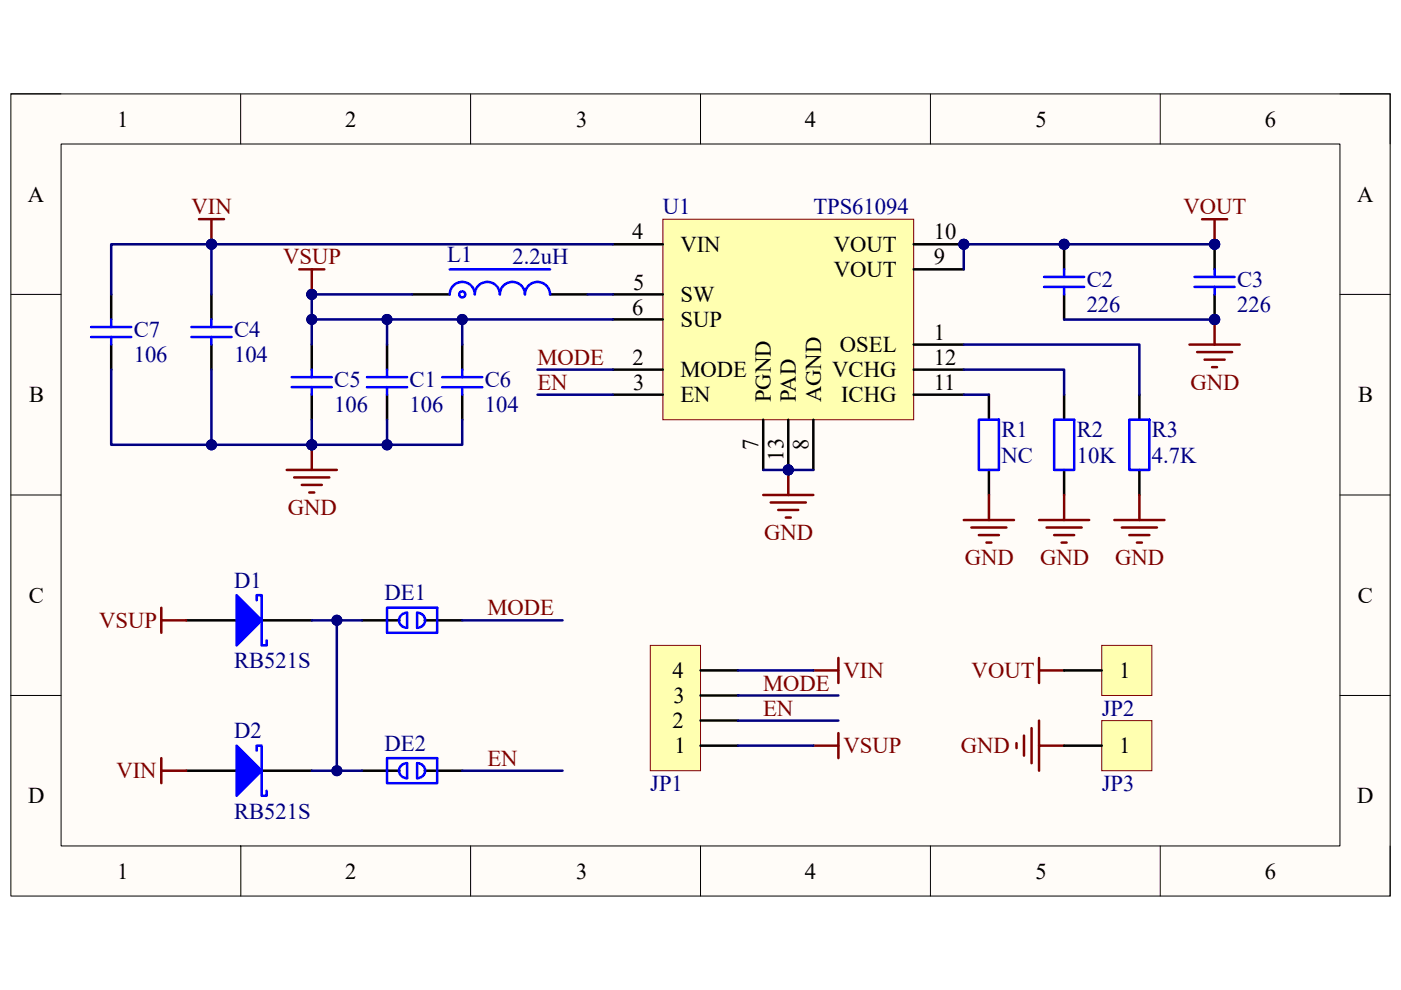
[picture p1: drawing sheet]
<svg xmlns="http://www.w3.org/2000/svg" width="297mm" height="210mm" viewBox="0 0 297 210" stroke-linecap="round" stroke-linejoin="round" font-family="sans-serif">
<path d="M2.3 19.9h292.4v170.2h-292.4z" fill="#fffcf8"/>
<path d="M2.3 19.9h292.4v170.2h-292.4z" fill="none" stroke="#000" stroke-width=".21"/>
<path d="M13 30.5h271.1v148.9h-271.1z" fill="#fffcf8"/>
<g fill="none" stroke="#000" stroke-width=".21">
<path d="M2.3 19.9h10.6M51 19.9v10.6M99.8 19.9v10.6M148.5 19.9v10.6M197.3 19.9v10.6M246 19.9v10.6M284.1 19.9h10.6v10.6M13 30.5h271.1v148.9h-271.1zM2.3 62.4h10.6M284.1 62.4h10.6M2.3 105h10.6M284.1 105h10.6"/>
<path d="M2.3 147.5h10.6M284.1 147.5h10.6M51.1 179.4v10.7M99.8 179.4v10.7M148.5 179.4v10.7M197.3 179.4v10.7M246 179.4v10.7M294.7 179.4v10.7"/>
</g>
<circle cx="204.3" cy="51.8" r="1.06" fill="#000080"/>
<circle cx="204.3" cy="51.8" r="1.06" fill="none" stroke="#000080" stroke-width=".21"/>
<circle cx="167.1" cy="99.7" r="1.06" fill="#000080"/>
<circle cx="167.1" cy="99.7" r="1.06" fill="none" stroke="#000080" stroke-width=".21"/>
<path d="M140.5 46.5h53.2v42.5h-53.2z" fill="#ffffb0"/>
<path d="M140.5 46.5h53.2v42.5h-53.2z" fill="none" stroke="#800000" stroke-width=".21"/>
<path d="M129.9 51.8h10.6M193.7 51.8h10.6M193.7 57.1h10.6M129.9 78.4h10.6M129.9 62.4h10.6M129.9 67.8h10.6M193.7 73.1h10.6M129.9 83.7h10.6M161.8 89v10.7M172.4 89v10.7" fill="none" stroke="#000" stroke-width=".53"/>
<circle cx="204.3" cy="51.8" r="1.06" fill="#000080"/>
<circle cx="204.3" cy="51.8" r="1.06" fill="none" stroke="#000080" stroke-width=".21"/>
<path d="M193.7 78.4h10.6M167.1 89v10.7M193.7 83.7h10.6" fill="none" stroke="#000" stroke-width=".53"/>
<circle cx="167.1" cy="99.7" r="1.06" fill="#000080"/>
<circle cx="167.1" cy="99.7" r="1.06" fill="none" stroke="#000080" stroke-width=".21"/>
<path d="M87.4 62.4h8M116.6 62.4h8M209.7 83.7v5.3M209.7 99.7v5.3M225.6 83.7v5.3M225.6 99.7v5.3M241.6 83.7v5.3M241.6 99.7v5.3" fill="none" stroke="#000" stroke-width=".53"/>
<path d="M95.4 57.1h21.2M95.4 62.4a2.66 2.66 0 0 1 2.6-2.6 2.66 2.66 0 0 1 2.7 2.6 2.66 2.66 0 0 1 2.6-2.6 2.66 2.66 0 0 1 2.7 2.6 2.66 2.66 0 0 1 2.6-2.6 2.66 2.66 0 0 1 2.7 2.6 2.67 2.67 0 0 1 2.7-2.6 2.67 2.67 0 0 1 2.6 2.6M98.6 62.3a.64 .64 0 0 0-1-.3 .64 .64 0 0 0 .2 1 .64 .64 0 0 0 .8-.6M207.5 89h4.3v10.7h-4.3zM223.5 89h4.3v10.7h-4.3zM239.4 89h4.3v10.7h-4.3z" fill="none" stroke="#00f" stroke-width=".53"/>
<path d="M167.1 99.7v5.3M161.8 105h10.6M163.4 106.6h7.5M165 108.2h4.2M166.6 109.8h1.1" fill="none" stroke="#800000" stroke-width=".53"/>
<circle cx="167.1" cy="99.7" r="1.06" fill="#000080"/>
<circle cx="167.1" cy="99.7" r="1.06" fill="none" stroke="#000080" stroke-width=".21"/>
<g fill="none" stroke="#800000" stroke-width=".53">
<path d="M60.8 99.7h10.6M66.1 94.3v5.4M62.4 101.3h7.4M64 102.8h4.2M65.6 104.5h1M204.3 110.3h10.7M205.9 111.9h7.5M207.5 113.5h4.3M209.1 115.1h1.1M209.7 105v5.3M220.3 110.3h10.6M221.9 111.9h7.4"/>
<path d="M223.5 113.5h4.3M225.1 115.1h1M225.6 105v5.3M236.3 110.3h10.6M237.8 111.9h7.5M239.4 113.5h4.3M241 115.1h1.1M241.6 105v5.3"/>
</g>
<path d="M66.1 73.1v5.3M66.1 83.7v5.3" fill="none" stroke="#000" stroke-width=".53"/>
<path d="M61.8 80h8.6M66.1 78.4v1.6M61.8 82.1h8.6M66.1 82.1v1.6" fill="none" stroke="#00f" stroke-width=".53"/>
<circle cx="66.1" cy="94.3" r="1.06" fill="#000080"/>
<circle cx="66.1" cy="94.3" r="1.06" fill="none" stroke="#000080" stroke-width=".21"/>
<circle cx="225.6" cy="51.8" r="1.06" fill="#000080"/>
<circle cx="225.6" cy="51.8" r="1.06" fill="none" stroke="#000080" stroke-width=".21"/>
<path d="M225.6 51.8v5.3" fill="none" stroke="#000" stroke-width=".53"/>
<circle cx="225.6" cy="51.8" r="1.06" fill="#000080"/>
<circle cx="225.6" cy="51.8" r="1.06" fill="none" stroke="#000080" stroke-width=".21"/>
<path d="M225.6 62.4v5.4" fill="none" stroke="#000" stroke-width=".53"/>
<path d="M221.4 58.7h8.5M225.6 57.1v1.6M221.4 60.9h8.5M225.6 60.9v1.5" fill="none" stroke="#00f" stroke-width=".53"/>
<circle cx="257.5" cy="51.8" r="1.06" fill="#000080"/>
<circle cx="257.5" cy="51.8" r="1.06" fill="none" stroke="#000080" stroke-width=".21"/>
<circle cx="257.5" cy="67.8" r="1.07" fill="#000080"/>
<circle cx="257.5" cy="67.8" r="1.07" fill="none" stroke="#000080" stroke-width=".21"/>
<path d="M257.5 51.8v5.3" fill="none" stroke="#000" stroke-width=".53"/>
<circle cx="257.5" cy="51.8" r="1.06" fill="#000080"/>
<circle cx="257.5" cy="51.8" r="1.06" fill="none" stroke="#000080" stroke-width=".21"/>
<path d="M257.5 62.4v5.4" fill="none" stroke="#000" stroke-width=".53"/>
<circle cx="257.5" cy="67.8" r="1.07" fill="#000080"/>
<circle cx="257.5" cy="67.8" r="1.07" fill="none" stroke="#000080" stroke-width=".21"/>
<path d="M253.3 58.7h8.5M257.5 57.1v1.6M40.6 69.4h8.5M40.6 71.5h8.5M44.8 67.8v1.6M44.8 71.5v1.6M253.3 60.9h8.5M257.5 60.9v1.5" fill="none" stroke="#00f" stroke-width=".53"/>
<path d="M44.8 62.4v5.4M44.8 73.1v5.3" fill="none" stroke="#000" stroke-width=".53"/>
<path d="M252.2 73.1h10.6M253.8 74.7h7.4M255.4 76.3h4.2M257 77.9h1M257.5 67.8v5.3" fill="none" stroke="#800000" stroke-width=".53"/>
<circle cx="257.5" cy="67.8" r="1.07" fill="#000080"/>
<circle cx="257.5" cy="67.8" r="1.07" fill="none" stroke="#000080" stroke-width=".21"/>
<path d="M42.2 46.5h5.3M44.8 46.5v5.3" fill="none" stroke="#800000" stroke-width=".53"/>
<circle cx="44.8" cy="51.8" r="1.07" fill="#000080"/>
<circle cx="44.8" cy="51.8" r="1.07" fill="none" stroke="#000080" stroke-width=".21"/>
<path d="M63.5 57.1h5.3M66.1 57.1v5.3" fill="none" stroke="#800000" stroke-width=".53"/>
<circle cx="66.1" cy="62.4" r="1.06" fill="#000080"/>
<circle cx="66.1" cy="62.4" r="1.06" fill="none" stroke="#000080" stroke-width=".21"/>
<path d="M254.9 46.5h5.3M257.5 46.5v5.3" fill="none" stroke="#800000" stroke-width=".53"/>
<circle cx="257.5" cy="51.8" r="1.06" fill="#000080"/>
<circle cx="257.5" cy="51.8" r="1.06" fill="none" stroke="#000080" stroke-width=".21"/>
<path d="M39.5 131.6h10.7M55.5 131.6h10.6" fill="none" stroke="#000" stroke-width=".53"/>
<path d="M50.2 126.2l5.3 5.4-5.3 5.3z" fill="#00f"/>
<path d="M50.2 126.2l5.3 5.4-5.3 5.3zM54.4 127.3v-1.1h1.1v10.7h1v-1.1" fill="none" stroke="#00f" stroke-width=".53"/>
<path d="M39.5 163.5h10.7M55.5 163.5h10.6" fill="none" stroke="#000" stroke-width=".53"/>
<path d="M50.2 158.2l5.3 5.3-5.3 5.3z" fill="#00f"/>
<path d="M82.1 128.9h10.6v5.3h-10.6zM85.1 130.4l.7-.4h.5v3.2a1.59 1.59 0 0 1-1.5-1 1.59 1.59 0 0 1 .3-1.8zM88.5 130a1.6 1.6 0 0 1 1.6 1.6 1.6 1.6 0 0 1-1.7 1.6v-3.2M50.2 158.2l5.3 5.3-5.3 5.3zM54.4 159.2v-1h1.1v10.6h1v-1.1M82.1 160.8h10.6v5.3h-10.6zM85.1 162.4l.7-.5h.5v3.2a1.59 1.59 0 0 1-1.5-1 1.59 1.59 0 0 1 .3-1.7zM88.5 161.9a1.6 1.6 0 0 1 1.6 1.6 1.6 1.6 0 0 1-1.7 1.6v-3.2" fill="none" stroke="#00f" stroke-width=".53"/>
<path d="M34.2 131.6h5.3M34.2 128.9v5.3M220.3 139.6v5.3M215.5 157.6v1.1M217.1 156v4.3M218.7 154.4v7.5M220.3 158.2h5.3M220.3 142.2h5.3M220.3 152.8v10.7M34.2 160.8v5.3M34.2 163.5h5.3" fill="none" stroke="#800000" stroke-width=".53"/>
<path d="M76.7 131.6h8M90 131.6h8M76.7 163.5h8M90 163.5h8" fill="none" stroke="#000" stroke-width=".53"/>
<path d="M137.9 136.9h10.6v26.6h-10.6z" fill="#ffffb0"/>
<path d="M137.9 136.9h10.6v26.6h-10.6z" fill="none" stroke="#800000" stroke-width=".21"/>
<path d="M98 73.1v5.3M98 83.7v5.3M148.5 158.2h8M148.5 152.8h8M148.5 147.5h8M148.5 142.2h8" fill="none" stroke="#000" stroke-width=".53"/>
<path d="M177.8 139.6v5.3M172.4 158.2h5.4M172.4 142.2h5.4M177.8 155.5v5.3" fill="none" stroke="#800000" stroke-width=".53"/>
<path d="M93.7 80h8.6M98 78.4v1.6M93.7 82.1h8.6M98 82.1v1.6" fill="none" stroke="#00f" stroke-width=".53"/>
<path d="M233.6 136.9h10.6v10.6h-10.6z" fill="#ffffb0"/>
<path d="M233.6 136.9h10.6v10.6h-10.6z" fill="none" stroke="#800000" stroke-width=".21"/>
<path d="M225.6 142.2h8" fill="none" stroke="#000" stroke-width=".53"/>
<path d="M233.6 152.8h10.6v10.7h-10.6z" fill="#ffffb0"/>
<path d="M233.6 152.8h10.6v10.7h-10.6z" fill="none" stroke="#800000" stroke-width=".21"/>
<path d="M23.6 62.4v5.4M23.6 73.1v5.3M82.1 73.1v5.3M82.1 83.7v5.3M225.6 158.2h8" fill="none" stroke="#000" stroke-width=".53"/>
<path d="M19.3 69.4h8.5M19.3 71.5h8.5M23.6 67.8v1.6M23.6 71.5v1.6M77.8 80h8.5M82.1 78.4v1.6M77.8 82.1h8.5M82.1 82.1v1.6" fill="none" stroke="#00f" stroke-width=".53"/>
<path d="M161.8 99.7h10.6" fill="none" stroke="#000080" stroke-width=".53"/>
<circle cx="167.1" cy="99.7" r="1.06" fill="#000080"/>
<circle cx="167.1" cy="99.7" r="1.06" fill="none" stroke="#000080" stroke-width=".21"/>
<path d="M257.5 51.8h-53.2v5.3M114 78.4h15.9M124.6 62.4h5.3M204.3 78.4h21.3v5.3M204.3 73.1h37.3v10.6M114 83.7h15.9M204.3 83.7h5.4" fill="none" stroke="#000080" stroke-width=".53"/>
<circle cx="204.3" cy="51.8" r="1.06" fill="#000080"/>
<circle cx="204.3" cy="51.8" r="1.06" fill="none" stroke="#000080" stroke-width=".21"/>
<circle cx="225.6" cy="51.8" r="1.06" fill="#000080"/>
<circle cx="225.6" cy="51.8" r="1.06" fill="none" stroke="#000080" stroke-width=".21"/>
<circle cx="257.5" cy="51.8" r="1.06" fill="#000080"/>
<circle cx="257.5" cy="51.8" r="1.06" fill="none" stroke="#000080" stroke-width=".21"/>
<path d="M129.9 51.8h-85.1v10.6" fill="none" stroke="#000080" stroke-width=".53"/>
<circle cx="44.8" cy="51.8" r="1.07" fill="#000080"/>
<circle cx="44.8" cy="51.8" r="1.07" fill="none" stroke="#000080" stroke-width=".21"/>
<path d="M44.8 78.4v15.9h21.3" fill="none" stroke="#000080" stroke-width=".53"/>
<circle cx="44.8" cy="94.3" r="1.07" fill="#000080"/>
<circle cx="44.8" cy="94.3" r="1.07" fill="none" stroke="#000080" stroke-width=".21"/>
<circle cx="66.1" cy="94.3" r="1.06" fill="#000080"/>
<circle cx="66.1" cy="94.3" r="1.06" fill="none" stroke="#000080" stroke-width=".21"/>
<path d="M66.1 62.4h21.3" fill="none" stroke="#000080" stroke-width=".53"/>
<circle cx="66.1" cy="62.4" r="1.06" fill="#000080"/>
<circle cx="66.1" cy="62.4" r="1.06" fill="none" stroke="#000080" stroke-width=".21"/>
<path d="M66.1 131.6h5.3v31.9h-5.3" fill="none" stroke="#000080" stroke-width=".53"/>
<circle cx="71.4" cy="163.5" r="1.06" fill="#000080"/>
<circle cx="71.4" cy="163.5" r="1.06" fill="none" stroke="#000080" stroke-width=".21"/>
<circle cx="71.4" cy="131.6" r="1.07" fill="#000080"/>
<circle cx="71.4" cy="131.6" r="1.07" fill="none" stroke="#000080" stroke-width=".21"/>
<path d="M71.4 131.6h5.3" fill="none" stroke="#000080" stroke-width=".53"/>
<circle cx="71.4" cy="131.6" r="1.07" fill="#000080"/>
<circle cx="71.4" cy="131.6" r="1.07" fill="none" stroke="#000080" stroke-width=".21"/>
<path d="M71.4 163.5h5.3" fill="none" stroke="#000080" stroke-width=".53"/>
<circle cx="71.4" cy="163.5" r="1.06" fill="#000080"/>
<circle cx="71.4" cy="163.5" r="1.06" fill="none" stroke="#000080" stroke-width=".21"/>
<path d="M225.6 67.8h31.9M98 131.6h21.3M156.5 158.2h15.9M156.5 142.2h15.9M156.5 152.8h21.3M156.5 147.5h21.3M98 163.5h21.3" fill="none" stroke="#000080" stroke-width=".53"/>
<circle cx="257.5" cy="67.8" r="1.07" fill="#000080"/>
<circle cx="257.5" cy="67.8" r="1.07" fill="none" stroke="#000080" stroke-width=".21"/>
<path d="M98 67.8v5.3" fill="none" stroke="#000080" stroke-width=".53"/>
<circle cx="98" cy="67.8" r="1.07" fill="#000080"/>
<circle cx="98" cy="67.8" r="1.07" fill="none" stroke="#000080" stroke-width=".21"/>
<path d="M66.1 67.8v5.3" fill="none" stroke="#000080" stroke-width=".53"/>
<circle cx="66.1" cy="67.8" r="1.06" fill="#000080"/>
<circle cx="66.1" cy="67.8" r="1.06" fill="none" stroke="#000080" stroke-width=".21"/>
<path d="M82.1 67.8v5.3" fill="none" stroke="#000080" stroke-width=".53"/>
<circle cx="82" cy="67.8" r="1.06" fill="#000080"/>
<circle cx="82" cy="67.8" r="1.06" fill="none" stroke="#000080" stroke-width=".21"/>
<path d="M66.1 89v5.3" fill="none" stroke="#000080" stroke-width=".53"/>
<circle cx="66.1" cy="94.3" r="1.06" fill="#000080"/>
<circle cx="66.1" cy="94.3" r="1.06" fill="none" stroke="#000080" stroke-width=".21"/>
<path d="M82.1 89v5.3" fill="none" stroke="#000080" stroke-width=".53"/>
<circle cx="82.1" cy="94.3" r="1.06" fill="#000080"/>
<circle cx="82.1" cy="94.3" r="1.06" fill="none" stroke="#000080" stroke-width=".21"/>
<path d="M98 89v5.3h-31.9" fill="none" stroke="#000080" stroke-width=".53"/>
<circle cx="82.1" cy="94.3" r="1.06" fill="#000080"/>
<circle cx="82.1" cy="94.3" r="1.06" fill="none" stroke="#000080" stroke-width=".21"/>
<circle cx="66.1" cy="94.3" r="1.06" fill="#000080"/>
<circle cx="66.1" cy="94.3" r="1.06" fill="none" stroke="#000080" stroke-width=".21"/>
<path d="M66.1 62.4v5.4h63.8" fill="none" stroke="#000080" stroke-width=".53"/>
<circle cx="66.1" cy="62.4" r="1.06" fill="#000080"/>
<circle cx="66.1" cy="62.4" r="1.06" fill="none" stroke="#000080" stroke-width=".21"/>
<circle cx="66.1" cy="67.8" r="1.06" fill="#000080"/>
<circle cx="66.1" cy="67.8" r="1.06" fill="none" stroke="#000080" stroke-width=".21"/>
<circle cx="82" cy="67.8" r="1.06" fill="#000080"/>
<circle cx="82" cy="67.8" r="1.06" fill="none" stroke="#000080" stroke-width=".21"/>
<circle cx="98" cy="67.8" r="1.07" fill="#000080"/>
<circle cx="98" cy="67.8" r="1.07" fill="none" stroke="#000080" stroke-width=".21"/>
<path d="M23.6 78.4v15.9h21.2" fill="none" stroke="#000080" stroke-width=".53"/>
<circle cx="44.8" cy="94.3" r="1.07" fill="#000080"/>
<circle cx="44.8" cy="94.3" r="1.07" fill="none" stroke="#000080" stroke-width=".21"/>
<path d="M44.8 51.8h-21.2v10.6" fill="none" stroke="#000080" stroke-width=".53"/>
<circle cx="44.8" cy="51.8" r="1.07" fill="#000080"/>
<circle cx="44.8" cy="51.8" r="1.07" fill="none" stroke="#000080" stroke-width=".21"/>
<g font-size="4.8">
<text x="24.9" y="26.9">1</text>
<text x="73.2" y="26.9">2</text>
<text x="122.1" y="26.9">3</text>
<text x="170.6" y="26.9">4</text>
<text x="219.5" y="26.9">5</text>
<text x="268.2" y="26.9">6</text>
<text x="5.9" y="42.8">A</text>
<text x="287.7" y="42.8">A</text>
<text x="134" y="50.8">4</text>
<text x="144.3" y="53.4">VIN</text>
<text x="176.8" y="53.4">VOUT</text>
<text x="198" y="50.8">10</text>
<text x="176.8" y="58.8">VOUT</text>
<text x="198" y="56.1">9</text>
<text x="134.2" y="61.4">5</text>
<text x="144.3" y="64.1">SW</text>
<text x="134.1" y="66.7">6</text>
<text x="144.3" y="69.4">SUP</text>
<text x="134.1" y="77.4">2</text>
<text x="178.1" y="74.7">OSEL</text>
<text x="198" y="72.1">1</text>
<text x="198" y="77.4">12</text>
<text x="134.3" y="82.7">3</text>
<text x="144.3" y="80">MODE</text>
<text x="176.5" y="80">VCHG</text>
<text x="198" y="82.7">11</text>
<text x="6.2" y="85.3">B</text>
<text x="144.3" y="85.3">EN</text>
<text x="163.4" y="85.3" transform="rotate(-90 163.4 85.3)">PGND</text>
<text x="168.8" y="85.3" transform="rotate(-90 168.8 85.3)">PAD</text>
<text x="174.1" y="85.3" transform="rotate(-90 174.1 85.3)">AGND</text>
<text x="178.3" y="85.3">ICHG</text>
<text x="287.9" y="85.3">B</text>
<text x="160.8" y="95.5" transform="rotate(-90 160.8 95.5)">7</text>
<text x="171.4" y="95.4" transform="rotate(-90 171.4 95.4)">8</text>
<text x="166.1" y="97.7" transform="rotate(-90 166.1 97.7)">13</text>
<text x="6.1" y="127.9">C</text>
<text x="287.9" y="127.9">C</text>
<text x="142.6" y="143.8">4</text>
<text x="237.3" y="143.8">1</text>
<text x="142.8" y="149.1">3</text>
<text x="142.6" y="154.5">2</text>
<text x="143" y="159.8">1</text>
<text x="237.3" y="159.8">1</text>
<text x="6" y="170.4">D</text>
<text x="287.8" y="170.4">D</text>
<text x="24.9" y="186.4">1</text>
<text x="73.2" y="186.4">2</text>
<text x="122.1" y="186.4">3</text>
<text x="170.6" y="186.4">4</text>
<text x="219.5" y="186.4">5</text>
<text x="268.2" y="186.4">6</text>
</g>
<g font-size="4.8" fill="#800000">
<text x="40.6" y="45.5">VIN</text>
<text x="250.9" y="45.5">VOUT</text>
<text x="60" y="56.1">VSUP</text>
<text x="114" y="77.4">MODE</text>
<text x="114" y="82.7">EN</text>
<text x="252.4" y="82.7">GND</text>
<text x="61" y="109.3">GND</text>
<text x="162" y="114.6">GND</text>
<text x="204.6" y="119.9">GND</text>
<text x="220.5" y="119.9">GND</text>
<text x="236.4" y="119.9">GND</text>
<text x="103.3" y="130.5">MODE</text>
<text x="21" y="133.2">VSUP</text>
<text x="178.8" y="143.8">VIN</text>
<text x="206" y="143.8">VOUT</text>
<text x="161.8" y="146.5">MODE</text>
<text x="161.8" y="151.8">EN</text>
<text x="178.8" y="159.8">VSUP</text>
<text x="203.7" y="159.8">GND</text>
<text x="24.7" y="165.1">VIN</text>
<text x="103.3" y="162.4">EN</text>
</g>
<g font-size="4.8" fill="#000080">
<text x="140.5" y="45.5">U1</text>
<text x="172.5" y="45.5">TPS61094</text>
<text x="94.8" y="55.6">L1</text>
<text x="108.6" y="56.1">2.2uH</text>
<text x="230.4" y="60.9">C2</text>
<text x="262.3" y="60.9">C3</text>
<text x="28.4" y="71.5">C7</text>
<text x="49.6" y="71.5">C4</text>
<text x="230.4" y="66.2">226</text>
<text x="262.3" y="66.2">226</text>
<text x="28.4" y="76.8">106</text>
<text x="49.6" y="76.8">104</text>
<text x="70.9" y="82.1">C5</text>
<text x="86.8" y="82.1">C1</text>
<text x="102.8" y="82.1">C6</text>
<text x="70.9" y="87.5">106</text>
<text x="86.8" y="87.5">106</text>
<text x="102.8" y="87.5">104</text>
<text x="212.3" y="92.8">R1</text>
<text x="228.3" y="92.8">R2</text>
<text x="244.2" y="92.8">R3</text>
<text x="212.3" y="98.1">NC</text>
<text x="228.3" y="98.1">10K</text>
<text x="244.2" y="98.1">4.7K</text>
<text x="49.6" y="124.7">D1</text>
<text x="81.5" y="127.3">DE1</text>
<text x="49.6" y="141.7">RB521S</text>
<text x="233.6" y="151.8">JP2</text>
<text x="49.6" y="156.6">D2</text>
<text x="81.5" y="159.2">DE2</text>
<text x="137.9" y="167.7">JP1</text>
<text x="233.6" y="167.7">JP3</text>
<text x="49.6" y="173.6">RB521S</text>
</g>
</svg>
